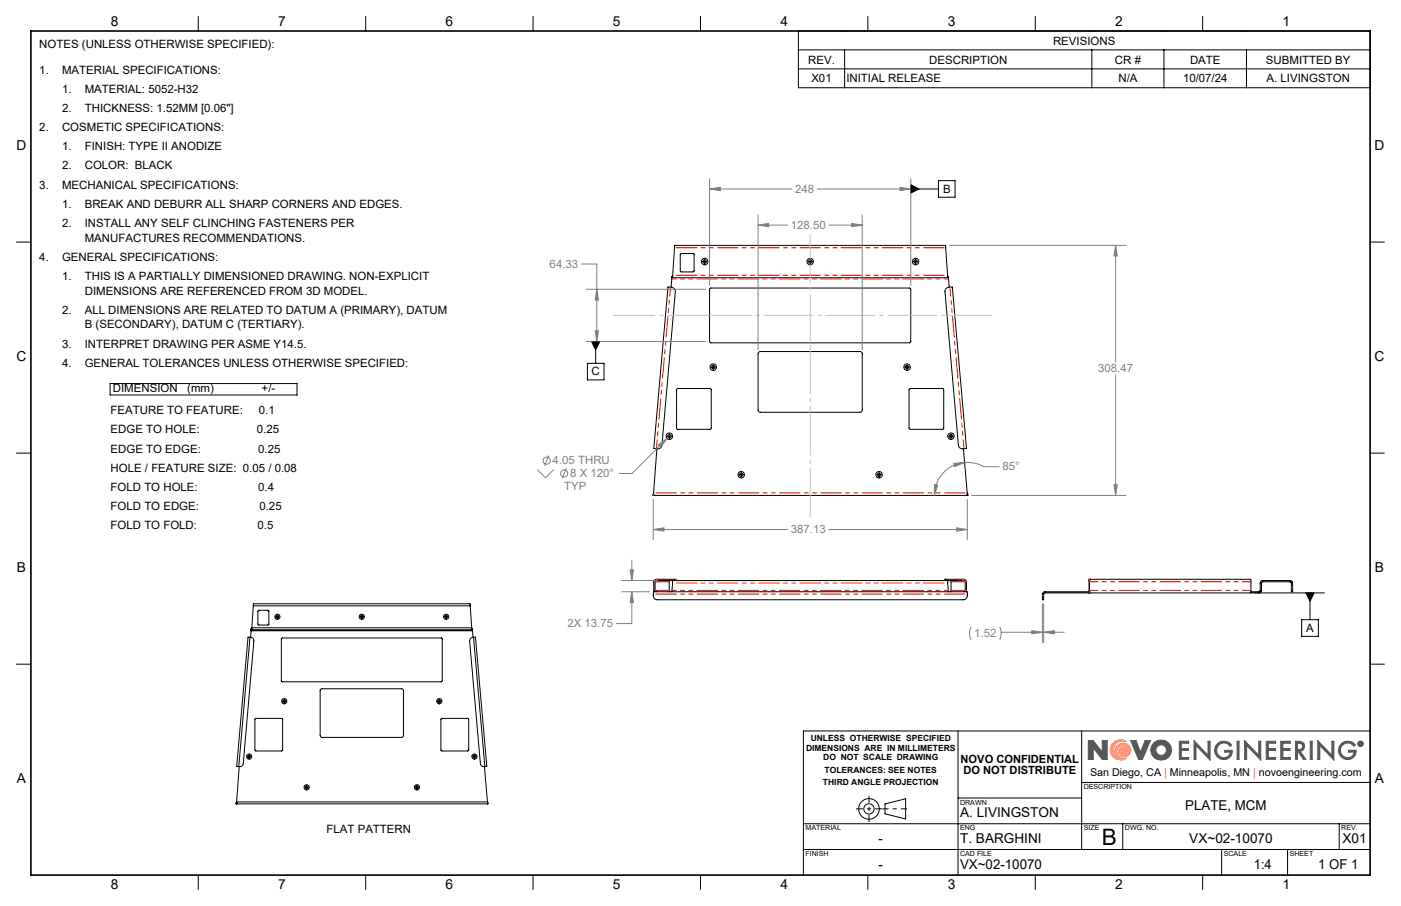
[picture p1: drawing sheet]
<svg xmlns="http://www.w3.org/2000/svg" width="432mm" height="279mm" viewBox="0 0 432 279" stroke-linecap="round" stroke-linejoin="round" font-family="sans-serif">
<g fill="none" stroke="#000" stroke-width=".31">
<path d="M61.1 5.1v4.5M112.7 5.1v4.5M164.3 5.1v4.5M215.9 5.1v4.5M267.5 5.1v4.5M319.1 5.1v4.5M370.7 5.1v4.5M5.1 74.6h4.4M209.7 78.4l.3-.2h3.6l.3 .2v5.1l-.2 .3-3.7 .1-.3-.2zM422.3 74.6h4.4M205.9 88.5h.4a1.49 1.49 0 0 1 1.8 1.5l-4.1 47.3a1.92 1.92 0 0 1-2.5 1zM207 86l-.2 2.6"/>
<path d="M207.1 85.8l-.1 .2M207.1 85.3h.2v.4l.7-10h83.4l.7 10v-.4h.2M207.1 85.3v.2M207.1 85.7h85.2M207.1 85.3l-.1 .7M207.1 85.7v.1M218.8 89l.2-.2h61.4l.3 .4v16.3l-.4 .2h-61.4l-.2-.3zM291.5 89l.6-.3 1.4-.2 4.4 49.8a1.89 1.89 0 0 1-2.5-1l-4.1-47.3zM292.3 85.3v.7M292.3 85.3v.4M292.3 85.7v.3M292.3 86l.3 2.6"/>
<path d="M208.6 120l.3-.2h9.9l.3 .2 .1 12-.2 .3-10.1 .1-.3-.2zM233.8 108.7l.4-.3 31.2 .1 .3 .5-.1 17.8-.5 .3-31.1-.1-.4-.5zM280.4 119.9l10.1-.1 .3 .2 .1 12.1-.2 .2-10.1 .1-.4-.2v-12zM5.1 139.7h4.4M202.5 138.4l-1.1 14.4M296.9 138.4l1.2 14.4M422.3 139.7h4.4M201.3 152.8h.1M201.3 152.4h.1M201.3 152.4v.4M201.3 152.8h96.8M298.1 152.8h.1"/>
<path d="M298.1 152.4h.1M298.1 152.4v.4M206.6 179l-.3 .3v2.9l.3 .3M207.3 179l-.3 3.5M208.1 178.6h-5.2a.99 .99 0 0 0-1.4 .8l.1 3.1M208.1 178.6h.1M208.1 179h.1M208.1 178.6v.4M291.3 178.6h5.2a.99 .99 0 0 1 1.4 .8l-.1 3.1M291.3 179h.1M291.3 178.6h.1M291.3 178.6v.4"/>
<path d="M292.1 179l.2 3.5M292.7 179l.4 .4v2.8l-.4 .3M335.6 178.6h49.9v4.2M335.6 178.6h.1M335.6 179h.1M335.6 178.6v.4M335.7 178.6v.8M335.7 179v.4M335.7 179.4v2.7M388.4 179.8h.4M388.4 179.8v2.3M388.8 179.8v2.3"/>
<path d="M389.1 179.4l-.3 .4M389.1 179a.73 .73 0 0 0-.7 .8M389.1 179h8.6M389.1 179v.4M389.1 179.4h8.6M397.7 179.4l.2 .2M397.7 179l.6 .4M397.7 179v.4M397.9 179.6l.1 .2M398 179.8v2.7h.4v-2.7M398 179.8h.4M398.3 179.4l.1 .4"/>
<path d="M398.3 179.4l-.4 .2M77 196.5a1.05 1.05 0 0 1 1.2 1.2l-3.2 37.8a1.06 1.06 0 0 1-1.4 .9M77 196.5h-.6l-3.4 39.8 .6 .1M77 196.5l-3.4 39.9M77.4 194.5h68.2M77.4 194.5l-.2 2.1M77.4 193.9v.1M77.4 194.2h68.2M77.4 193.9v.6M77.4 194.1v.2M77.4 194.3v.1M77.6 193.6v.6l-.2-.3"/>
<path d="M77.6 193.6h67.8M78.1 186.8v-.6h66.8v.6M78.1 186.8h66.8M78.1 186.8l-.5 6.8M79.6 188.3h3.2l-.1 4.4h-3.1zM86.7 196.9l49.4-.2 .2 .3v13l-.2 .3h-49.1l-.3-.3zM144.9 186.8l.5 6.8M145.4 193.6l.1 .6 .1-.3M145.6 193.9v.6M145.6 194.2h.1M145.6 193.9v.3M145.6 194.3v.2"/>
<path d="M145.6 194.5l.2 2.1M145.9 196.5a1.09 1.09 0 0 0-1.2 1.2l3.4 37.8a1.06 1.06 0 0 0 1.3 .9M145.9 196.5h.6l3.5 39.8-.6 .1M145.9 196.5l3.5 39.9M201.4 182.5h96.7v.2a1.64 1.64 0 0 1-1.2 2.3h-94.3a1.51 1.51 0 0 1-1.2-2.3zM202.3 182.5l-.4-.3v-2.8l.3-.4h95l.3 .4v2.8l-.4 .3M292.3 182.5h.1M321.3 183.2v1.8h.4v-1.8M321.3 183.2h.4M322.1 182.5l-.6 .2-.2 .5M322.1 182.8l-.4 .4M322.1 182.5h13.6"/>
<path d="M322.1 182.5v.3M322.1 182.8h65.9M335.7 182.5h.1M335.7 182.8h.1M335.7 182.5v.3M335.7 182.1v.4M335.7 182.1v.7M385.6 182.5h2.4M388 182.5v.3M388.2 182.5l.1 .3M388.2 182.5h-.2M388.3 182.4l.2 .3"/>
<path d="M388.3 182.4l-.1 .1M388.3 182.8h-.3M388.3 182.3l.4 .2M388.3 182.3v.1M388.4 182.1l-.1 .2M388.4 182.1h.4M388.5 182.7l-.2 .1M388.7 182.5l-.2 .2M388.8 182.1l-.1 .4M5.1 204.8h4.4M98.7 212.7l.4-.3h24.9l.4 .5-.1 14.1-.4 .4h-24.9l-.3-.5zM422.3 204.8h4.4"/>
<path d="M73.7 236.4l-.8 10.9M78.7 221.6h8.3v9.9h-8.4zM136 221.6h8.4l-.1 9.9h-8.3zM149.3 236.4l.9 10.9M295.3 225.4v44.5M333.4 225.4v36.6M422.3 225.4h-174.7v44.5M72.8 247.9h.1M72.8 247.6h.1M72.8 247.6v.3M72.8 247.9h77.4M72.9 247.3l-.1 .6"/>
<path d="M72.9 247.3h77.3M150.2 247.3v.6M150.2 247.9h.1M150.2 247.6h.1M150.2 247.6v.3M247.6 254h174.7M272.8 247.9l6.3-1.6v6.3l-6.3-1.6zM295.3 246.1h38.1M333.4 241.3h88.9M346 254v8M412.7 254v8M61.1 269.9v4.4"/>
<path d="M112.7 269.9v4.4M164.3 269.9v4.4M215.9 269.9v4.4M247.6 262h174.7M267.5 269.9v4.4M319.1 269.9v4.4M370.7 269.9v4.4M376.5 262v7.9M396.8 262v7.9"/>
<circle cx="217.2" cy="80.7" r="1"/>
<circle cx="217.2" cy="80.7" r=".51"/>
<circle cx="249.7" cy="80.7" r=".51"/>
<circle cx="249.7" cy="80.7" r="1.01"/>
<circle cx="282.2" cy="80.7" r=".51"/>
<circle cx="282.2" cy="80.7" r="1"/>
<circle cx="219.8" cy="113.2" r=".5"/>
<circle cx="219.8" cy="113.2" r=".99"/>
<circle cx="279.6" cy="113.2" r=".5"/>
<circle cx="279.6" cy="113.2" r=".99"/>
<circle cx="206.3" cy="134.5" r="1"/>
<circle cx="206.3" cy="134.5" r=".51"/>
<circle cx="293.1" cy="134.5" r=".51"/>
<circle cx="293.1" cy="134.5" r="1"/>
<circle cx="228.4" cy="146.4" r=".99"/>
<circle cx="228.4" cy="146.4" r=".51"/>
<circle cx="271" cy="146.4" r=".99"/>
<circle cx="271" cy="146.4" r=".51"/>
<circle cx="85.5" cy="190.2" r=".8"/>
<circle cx="85.5" cy="190.2" r=".39"/>
<circle cx="111.5" cy="190.2" r=".8"/>
<circle cx="111.5" cy="190.2" r=".39"/>
<circle cx="137.5" cy="190.2" r=".8"/>
<circle cx="137.5" cy="190.2" r=".39"/>
<circle cx="87.6" cy="216.3" r=".81"/>
<circle cx="87.6" cy="216.2" r=".4"/>
<circle cx="135.4" cy="216.2" r=".82"/>
<circle cx="135.4" cy="216.2" r=".4"/>
<circle cx="76.8" cy="233.3" r=".8"/>
<circle cx="76.8" cy="233.3" r=".4"/>
<circle cx="146.2" cy="233.3" r=".4"/>
<circle cx="146.2" cy="233.3" r=".81"/>
<circle cx="94.5" cy="242.8" r=".81"/>
<circle cx="94.5" cy="242.8" r=".41"/>
<circle cx="128.5" cy="242.8" r=".8"/>
<circle cx="128.5" cy="242.8" r=".4"/>
<circle cx="267.8" cy="249.5" r="1.59"/>
<circle cx="267.8" cy="249.5" r="3.2"/>
</g>
<path d="M201.5 152h96.6M201.4 183.2h96.7" fill="none" stroke="#f00" stroke-width=".31" stroke-dasharray="6.3 1.3 1.3 1.3 1.3 1.3" stroke-dashoffset="-.7"/>
<g fill="none" stroke="#f00" stroke-width=".31" stroke-dasharray="6.3 1.3 1.3 1.3 1.3 1.3">
<path d="M201.4 152.4v.4M201.9 179.4h-.4M201.9 179.4h4.4M202.3 179v-.4M202.7 179v-.4M204 178.6v.4M208.2 179v-.4M291.3 178.6v.4M293.1 179.4h4.4M295.4 179v-.4M296.8 178.6v.4M297.1 179v-.4"/>
<path d="M297.5 179.4h.4M335.7 178.6v.4M335.7 179v-.4M335.7 179.4h.1M201.9 182.1h-.4M206.3 182.1h-4.4M297.5 182.1h.4M297.5 182.1h-4.4M321.3 183.7h.4M335.7 182.5v.3M335.7 182.1h.1M398 181.2h.4"/>
</g>
<path d="M292.3 182.1h-85.2" fill="none" stroke="#f00" stroke-width=".31" stroke-dasharray="6.3 1.3 1.3 1.3 1.3 1.3" stroke-dashoffset="5.1"/>
<path d="M292.1 84.9h-84.7M207.3 179.8h84.8" fill="none" stroke="#f00" stroke-width=".31" stroke-dasharray="6.3 1.3 1.3 1.3 1.3 1.3" stroke-dashoffset="-1.1"/>
<path d="M292.8 88.6l4.3 49.8M202.3 138.4l4.4-49.8" fill="none" stroke="#f00" stroke-width=".31" stroke-dasharray="6.3 1.3 1.3 1.3 1.3 1.3" stroke-dashoffset="3.6"/>
<path d="M207.9 76.4h83.6" fill="none" stroke="#f00" stroke-width=".31" stroke-dasharray="6.3 1.3 1.3 1.3 1.3 1.3" stroke-dashoffset="-.5"/>
<path d="M207.1 86h85.3" fill="none" stroke="#f00" stroke-width=".31" stroke-dasharray="6.3 1.3 1.3 1.3 1.3 1.3" stroke-dashoffset="5"/>
<path d="M385.6 179.4h-49.8M335.8 182.1h49.8" fill="none" stroke="#f00" stroke-width=".31" stroke-dasharray="6.3 1.3 1.3 1.3 1.3 1.3" stroke-dashoffset="3.7"/>
<path d="M342.7 229.6a3.1 3.1 0 0 1 4.5-.9 2.82 2.82 0 0 0-3.9 1.7 2.82 2.82 0 0 0 2.3 3.6 2.45 2.45 0 0 1-1.1-4.2 2.45 2.45 0 0 1 4 1.5 1.88 1.88 0 0 1-1.9 2.1 1.88 1.88 0 0 1-1.8-2.2l.6-.7a1.82 1.82 0 0 1 2.4 1.5 1.89 1.89 0 0 0-2.6-2 1.89 1.89 0 0 0-.3 3.3l1.5 .6 .8-.1a3.2 3.2 0 0 1-4-.2 3.2 3.2 0 0 1-.5-4z" fill="none" stroke="#f78d2a" stroke-width=".31"/>
<g fill="none" stroke="#555759" stroke-width=".31">
<path d="M336.9 230.6v3.6h-1.5v-5.8h1.5l2.8 3.6M336.9 230.6h.1M337 230.6l2.7 3.6h1.5v-5.8h-1.5v3.6M339.7 232h.1M348.5 228.4h1.6l1.4 3.6 1.4-3.6h1.7l-2.5 5.8h-1.2zM363.5 228.6h2.9v.6h-2.3v1.7h2.2v.5h-2.2v2.2h2.3v.6h-2.9zM368 228.4l4.3 4.5v-4.3h.7v5.8l-4.4-4.5v4.3h-.6zM375.4 229.2a2.89 2.89 0 0 1 4.2 .5l-.5 .5a2.26 2.26 0 0 0-3.2-.7 2.26 2.26 0 0 0-.5 3.2 2.26 2.26 0 0 0 3.3 .4l.5-1.1h-1.7v-.6h2.3a2.78 2.78 0 0 1-4 2.5 2.78 2.78 0 0 1-.4-4.7zM381.3 228.6h.6v5.6h-.6zM383.6 228.4l4.3 4.5v-4.3h.7v5.8l-4.4-4.5v4.3h-.6zM390.3 228.6h2.9v.6h-2.3v1.7h2.2v.5h-2.2v2.2h2.3v.6h-2.9zM394.8 228.6h2.9v.6h-2.3v1.7h2.2v.5h-2.2v2.2h2.3v.6h-2.9z"/>
<path d="M399.3 228.6a2.74 2.74 0 0 1 2.6 .8l.2 .8-.3 .9-1.1 .6 1.8 2.5h-.8l-1.7-2.5h-.1v2.5h-.6zM399.9 229.2l1.1 .1a1.02 1.02 0 0 1 0 1.7l-1.1 .2zM403.8 228.6h.6v5.6h-.6zM406.2 228.4l4.3 4.5v-4.3h.6v5.8l-4.3-4.5v4.3h-.6zM413.6 229.2a2.89 2.89 0 0 1 4.2 .5l-.5 .5a2.25 2.25 0 0 0-3.3-.7 2.25 2.25 0 0 0-.2 3.4 2.25 2.25 0 0 0 3.4-.3l.1-.6h-1.6v-.6h2.3a2.79 2.79 0 0 1-4 2.5 2.79 2.79 0 0 1-.4-4.7zM419 228.9l.6 .1-.1 .4 .2 .4-.4-.4-.3 .4zM419.2 229l.3 .2-.3 .1z"/>
<circle cx="357.9" cy="231.3" r="1.64"/>
<circle cx="357.9" cy="231.3" r="3.2"/>
<circle cx="419.3" cy="229.4" r=".85"/>
<circle cx="419.3" cy="229.4" r=".71"/>
</g>
<path d="M279.5 249.4h-7.5" fill="none" stroke="#000" stroke-width=".31" stroke-dasharray="15.2 1.3 1.3 1.3" stroke-dashoffset="13.4" stroke-linecap="butt"/>
<path d="M263.8 249.4h8.1M267.8 245.4v8.1" fill="none" stroke="#000" stroke-width=".31" stroke-dasharray="15.2 1.3 1.3 1.3" stroke-dashoffset="13.1" stroke-linecap="butt"/>
<path d="M9.5 9.6h412.8v260.3h-412.8z" fill="none" stroke="#000" stroke-width=".5"/>
<path d="M343 229.1a3.2 3.2 0 0 1 4.2-.4 2.82 2.82 0 0 0-3.9 1.7 2.82 2.82 0 0 0 2.3 3.6 2.43 2.43 0 0 1-1.9-2.8 2.43 2.43 0 0 1 2.7-2 2.43 2.43 0 0 1 2.1 2.7 1.82 1.82 0 0 1-2.5 1.5 1.82 1.82 0 0 1-.9-2.7 1.73 1.73 0 0 1 2.7 1.3 1.9 1.9 0 0 0-2.6-2 1.9 1.9 0 0 0-.3 3.3l.8 .5h1.5a3.2 3.2 0 0 1-4.2-.4 3.2 3.2 0 0 1 0-4.3z" fill-rule="evenodd" fill="#f78d2a"/>
<path d="M335.4 228.4v5.8h1.5v-3.6l2.8 3.6h1.5v-5.8h-1.5v3.6l-2.8-3.6zM348.5 228.4l2.4 5.8h1.2l2.5-5.8h-1.7l-1.4 3.6-1.4-3.6zM355.6 229.1a3.1 3.1 0 0 0 .2 4.6 3.1 3.1 0 0 0 4.6-.6 3.1 3.1 0 0 0-1-4.5l-1.8-.4-1 .3zM356.2 231.3a1.65 1.65 0 0 1 3.3 0 1.65 1.65 0 0 1-3.3 0zM363.5 228.6v5.6h2.9v-.6h-2.3v-2.2h2.2v-.5h-2.2v-1.7h2.3v-.6zM368 228.4v5.8h.6v-4.3l4.4 4.5v-5.8h-.7v4.3zM375.2 229.3a2.79 2.79 0 0 0 .7 4.7 2.79 2.79 0 0 0 3.9-2.6h-2.3v.6h1.7a2.16 2.16 0 0 1-3 1.4 2.16 2.16 0 0 1-.9-3.2 2.22 2.22 0 0 1 3.8 0l.5-.5a2.92 2.92 0 0 0-4.4-.4zM381.3 228.6v5.6h.6v-5.6zM383.6 228.4v5.8h.6v-4.3l4.4 4.5v-5.8h-.7v4.3zM390.3 228.6v5.6h2.9v-.6h-2.3v-2.2h2.2v-.5h-2.2v-1.7h2.3v-.6zM394.8 228.6v5.6h2.9v-.6h-2.3v-2.2h2.2v-.5h-2.2v-1.7h2.3v-.6zM399.3 228.6v5.6h.6v-2.5l1.8 2.5h.8l-1.8-2.5 1.1-.6 .3-1.3a1.6 1.6 0 0 0-2.1-1.2zM399.9 229.2l1.3 .3 .3 .4-.3 1-1.3 .3zM403.8 228.6v5.6h.6v-5.6zM406.2 228.4v5.8h.6v-4.3l4.3 4.5v-5.8h-.6v4.3zM413.3 229.4a2.79 2.79 0 0 0 .9 4.6 2.79 2.79 0 0 0 3.8-2.6h-2.3v.6h1.6a2.18 2.18 0 0 1-3.2 1.3 2.18 2.18 0 0 1-.4-3.5 2.22 2.22 0 0 1 3.6 .4l.5-.5a2.89 2.89 0 0 0-4.5-.3zM419 228.9v.9h.2v-.4l.5 .4-.2-.4 .2-.4zM419.2 229l.3 .2-.3 .1zM418.5 229.4a.85 .85 0 0 0 1.7 0 .85 .85 0 0 0-1.7 0zM418.6 229.4a.71 .71 0 0 1 1.4 0 .71 .71 0 0 1-1.4 0z" fill-rule="evenodd" fill="#555759"/>
<g fill="none" stroke="#808080" stroke-width=".31">
<path d="M218.7 58.3l3.3-.6v1.1zM218.7 55.1v32.8M218.7 58.3h25.4M251.9 58.3h28.8M277.4 57.7l3.3 .6-3.3 .5zM280.7 55.1v32.8M233.6 69.4l3.3-.5v1zM233.6 66.3v41.6M233.6 69.4h9.2M255.5 69.4h10.2M262.5 68.9l3.2 .5-3.2 .5zM265.7 66.3v41.6"/>
<path d="M292.7 75.7h54.3M343.9 75.7l.4 3.3h-1zM343.9 75.7v36M179.2 81.4h4.7v23.9M180.8 89.2h36.6M183.9 89.2l.6 3.3h-1.1zM180.8 105.3h36.6M183.4 102h1.1l-.6 3.3zM343.9 115.6v37.2M202.9 137.2l2.7-2-2 2.7zM205.6 135.2l-10.8 10.8h-3.9M165.6 144.8l2.5 2.6 2.5-2.6"/>
<path d="M169.1 140.5l-1.2 3.2M174.5 144.4l-1.3 3.2M201.3 154.1v12.4M288 149.4l1 .2-1 3.2zM294 142.9l3.3-.3-3.1 1.3zM297.3 142.6a10.2 10.2 0 0 0-9.3 10.2M297.3 142.6l3.3 .3 2.6 1h4.8M298.1 154.1v12.4M299.4 152.8h47.6M343.3 149.5h1l-.4 3.3zM191.6 179h11.1M194.2 175.8h1l-.5 3.2z"/>
<path d="M194.7 172.7v6.3M201.3 163.3l3.3-.5v1zM201.3 163.3h41.5M255.5 163.3h42.6M294.8 162.8l3.3 .5-3.3 .5zM191.6 182.5h8.6M194.7 182.5l.5 3.3h-1zM194.7 182.5v9.8h-4.7M299.3 193.3l-.5 1.5 .1 1.6 .4 .8M308.1 193.3l.5 1.8-.5 2.1M308.6 195h12.7M318 194.5l3.3 .5-3.3 .5z"/>
<path d="M321.3 186.2v12M321.7 195l3.3-.5v1zM321.7 186.2v12M321.7 195h6.3"/>
<circle cx="168.5" cy="142.1" r="1.09"/>
<circle cx="173.9" cy="146" r="1.09"/>
</g>
<g fill="none" stroke="#000" stroke-width=".31">
<path d="M246.1 9.6h176.2v17.5h-176.2zM246.1 15.4h176.2M260.3 15.4v11.7M336.5 15.4v11.7M358.7 15.4v11.7M384.2 15.4v11.7M246.1 21.2h176.2M280.7 57l2.5 1.3-2.5 1.2zM280.7 58.3h8.5M289.2 55.7h5.2v5.1h-5.2zM217.2 79.9v.3M249.7 79.9v.3"/>
<path d="M282.2 79.9v.3M216.4 80.7h.3M216.9 80.7h.6M217.2 80.4v.5M217.2 81.2v.2M217.7 80.7h.2M248.9 80.7h.3M249.4 80.7h.5M249.7 80.4v.5M249.7 81.2v.2M250.2 80.7h.3M281.4 80.7h.3"/>
<path d="M281.9 80.7h.5M282.2 80.4v.5M282.2 81.2v.2M282.7 80.7h.3M33.9 118.3h57.6v3.5h-57.6zM181 112h5.2v5.2h-5.2zM182.3 105.3h2.6l-1.3 2.6zM183.6 105.3v6.7M219.1 113.2h.2M219.6 113.2h.5M219.8 112.5v.2M219.8 113v.5"/>
<path d="M219.8 113.7v.3M220.3 113.2h.3M278.8 113.2h.2M279.3 113.2h.5M279.6 112.5v.2M279.6 113v.5M279.6 113.7v.3M280.1 113.2h.2M205.5 134.5h.3M206.1 134.5h.5M206.3 133.8v.2M206.3 134.3v.5"/>
<path d="M206.3 135v.3M206.8 134.5h.2M292.3 134.5h.3M292.8 134.5h.5M293.1 133.8v.2M293.1 134.3v.5M293.1 135v.3M293.6 134.5h.3M227.7 146.4h.2M228.2 146.4h.5M228.5 145.6v.3M228.5 146.2v.4"/>
<path d="M228.5 146.9v.2M229 146.4h.2M270.2 146.4h.2M270.7 146.4h.5M270.9 145.6v.3M270.9 146.2v.4M270.9 146.9v.2M271.5 146.4h.2M84.9 190.2h.2M85.3 190.2h.4M85.5 189.6v.2M85.5 190v.4"/>
<path d="M85.5 190.6v.2M85.9 190.2h.2M110.9 190.2h.2M111.3 190.2h.4M111.5 189.6v.2M111.5 190v.4M111.5 190.6v.2M111.9 190.2h.2M136.9 190.2h.2M137.3 190.2h.4M137.5 189.6v.2M137.5 190v.4"/>
<path d="M137.5 190.6v.2M137.9 190.2h.2M386.8 182.8h21.4M401.2 191.1h5.1v5.2h-5.1zM402.5 182.8h2.5l-1.2 2.6zM403.8 182.8v8.3M87 216.3h.2M87.4 216.3h.4M87.6 215.7v.1M87.6 216v.5M87.6 216.6v.3M88 216.3h.2"/>
<path d="M134.8 216.3h.2M135.2 216.3h.4M135.4 215.7v.1M135.4 216v.5M135.4 216.6v.3M135.8 216.3h.2M76.2 233.3h.2M76.6 233.3h.4M76.8 232.7v.2M76.8 233.1v.4M76.8 233.7v.2M77.2 233.3h.2"/>
<path d="M145.6 233.3h.2M146 233.3h.4M146.2 232.7v.2M146.2 233.1v.4M146.2 233.7v.2M146.6 233.3h.2M93.9 242.8h.2M94.3 242.8h.4M94.5 242.2v.2M94.5 242.6v.4M94.5 243.2v.2M94.9 242.8h.2"/>
<path d="M127.9 242.8h.2M128.3 242.8h.4M128.5 242.2v.2M128.5 242.6v.4M128.5 243.2v.2M128.9 242.8h.2"/>
</g>
<path d="M249.7 105.7v54.4" fill="none" stroke="#c0c0c0" stroke-width=".31" stroke-dasharray="15.2 1.3 1.3 1.3" stroke-dashoffset="-.5" stroke-linecap="butt"/>
<path d="M249.7 105.7v-33.4" fill="none" stroke="#c0c0c0" stroke-width=".31" stroke-dasharray="15.2 1.3 1.3 1.3" stroke-dashoffset=".5" stroke-linecap="butt"/>
<path d="M218.7 97.3h-29.8M218.7 97.3h86.9" fill="none" stroke="#c0c0c0" stroke-width=".31" stroke-dasharray="15.2 1.3 1.3 1.3" stroke-dashoffset="2.3" stroke-linecap="butt"/>
<path d="M280.7 57l2.5 1.3-2.5 1.2zM182.3 105.3h2.6l-1.3 2.6zM402.5 182.8l1.3 2.6 1.2-2.6z" fill="#000"/>
<path d="M194.7 182.5l.5 3.3h-1zM194.2 175.8h1l-.5 3.2zM294 142.9l3.3-.3-3.1 1.3zM288 149.4l1 .2-1 3.2zM343.3 149.5h1l-.4 3.3zM343.9 75.7l.4 3.3h-1zM201.3 163.3l3.3-.5v1zM294.8 162.8l3.3 .5-3.3 .5zM202.9 137.2l.7 .7 2-2.7zM233.6 69.4l3.3-.5v1zM262.5 68.9l3.2 .5-3.2 .5zM218.7 58.3l3.3-.6v1.1zM277.4 57.7l3.3 .6-3.3 .5zM183.9 89.2l.6 3.3h-1.1zM183.4 102h1.1l-.6 3.3zM321.7 195l3.3-.5v1zM318 194.5l3.3 .5-3.3 .5z" fill="#808080"/>
<text font-size="7" x="339.5" y="260.5">B</text>
<g font-size="4.2">
<text x="34.1" y="8.1">8</text>
<text x="85.7" y="8.1">7</text>
<text x="137.3" y="8.1">6</text>
<text x="188.9" y="8.1">5</text>
<text x="240.5" y="8.1">4</text>
<text x="292.1" y="8.1">3</text>
<text x="343.7" y="8.1">2</text>
<text x="395.3" y="8.1">1</text>
<text x="5.1" y="46.4">D</text>
<text x="423.7" y="46.4">D</text>
<text x="5.1" y="111.4">C</text>
<text x="423.7" y="111.4">C</text>
<text x="5.2" y="176.5">B</text>
<text x="423.8" y="176.5">B</text>
<text x="5.2" y="241.6">A</text>
<text x="423.8" y="241.6">A</text>
<text x="365.3" y="249.9">PLATE, MCM</text>
<text x="295.9" y="252">A. LIVINGSTON</text>
<text x="270.8" y="260">-</text>
<text x="295.9" y="260">T. BARGHINI</text>
<text x="366.5" y="260">VX~02-10070</text>
<text x="413.8" y="260">X01</text>
<text x="270.8" y="267.9">-</text>
<text x="295.9" y="267.9">VX~02-10070</text>
<text x="386.4" y="267.9">1:4</text>
<text x="406.3" y="267.9">1 OF 1</text>
<text x="34.1" y="274.2">8</text>
<text x="85.7" y="274.2">7</text>
<text x="137.3" y="274.2">6</text>
<text x="188.9" y="274.2">5</text>
<text x="240.5" y="274.2">4</text>
<text x="292.1" y="274.2">3</text>
<text x="343.7" y="274.2">2</text>
<text x="395.3" y="274.2">1</text>
</g>
<g font-size="3.5">
<text x="12.1" y="14.8">NOTES (UNLESS OTHERWISE SPECIFIED):</text>
<text x="324.6" y="13.8">REVISIONS</text>
<text x="12.1" y="22.7">1.</text>
<text x="19.1" y="22.7">MATERIAL SPECIFICATIONS:</text>
<text x="249.1" y="19.6">REV.</text>
<text x="286.4" y="19.6">DESCRIPTION</text>
<text x="343.6" y="19.6">CR #</text>
<text x="366.8" y="19.6">DATE</text>
<text x="390.2" y="19.6">SUBMITTED BY</text>
<text x="19.1" y="28.6">1.</text>
<text x="26.1" y="28.6">MATERIAL: 5052-H32</text>
<text x="250.1" y="25.4">X01</text>
<text x="260.8" y="25.4">INITIAL RELEASE</text>
<text x="344.7" y="25.4">N/A</text>
<text x="364.6" y="25.4">10/07/24</text>
<text x="390.4" y="25.4">A. LIVINGSTON</text>
<text x="19.1" y="34.5">2.</text>
<text x="26.1" y="34.5">THICKNESS: 1.52MM [0.06&quot;]</text>
<text x="12.1" y="40.4">2.</text>
<text x="19.1" y="40.4">COSMETIC SPECIFICATIONS:</text>
<text x="19.1" y="46.3">1.</text>
<text x="26.1" y="46.3">FINISH: TYPE II ANODIZE</text>
<text x="19.1" y="52.2">2.</text>
<text x="26.1" y="52.2">COLOR: BLACK</text>
<text x="12.1" y="58.2">3.</text>
<text x="19.1" y="58.2">MECHANICAL SPECIFICATIONS:</text>
<text x="290.6" y="59.4">B</text>
<text x="19.1" y="64.1">1.</text>
<text x="26.1" y="64.1">BREAK AND DEBURR ALL SHARP CORNERS AND EDGES.</text>
<text x="19.1" y="70">2.</text>
<text x="26.1" y="70">INSTALL ANY SELF CLINCHING FASTENERS PER</text>
<text x="26.1" y="74.5">MANUFACTURES RECOMMENDATIONS.</text>
<text x="12.1" y="80.4">4.</text>
<text x="19.1" y="80.4">GENERAL SPECIFICATIONS:</text>
<text x="19.1" y="86.3">1.</text>
<text x="26.1" y="86.3">THIS IS A PARTIALLY DIMENSIONED DRAWING. NON-EXPLICIT</text>
<text x="26.1" y="90.8">DIMENSIONS ARE REFERENCED FROM 3D MODEL.</text>
<text x="19.1" y="96.8">2.</text>
<text x="26.1" y="96.8">ALL DIMENSIONS ARE RELATED TO DATUM A (PRIMARY), DATUM</text>
<text x="26.1" y="101.3">B (SECONDARY), DATUM C (TERTIARY).</text>
<text x="19.1" y="107.2">3.</text>
<text x="26.1" y="107.2">INTERPRET DRAWING PER ASME Y14.5.</text>
<text x="19.1" y="113.1">4.</text>
<text x="26.1" y="113.1">GENERAL TOLERANCES UNLESS OTHERWISE SPECIFIED:</text>
<text x="182.3" y="115.8">C</text>
<text x="34.8" y="121">DIMENSION</text>
<text x="57.7" y="121">(mm)</text>
<text x="80.6" y="121">+/-</text>
<text x="34.1" y="127.7">FEATURE TO FEATURE:</text>
<text x="79.8" y="127.7">0.1</text>
<text x="34.1" y="133.7">EDGE TO HOLE:</text>
<text x="79.2" y="133.7">0.25</text>
<text x="34.1" y="139.6">EDGE TO EDGE:</text>
<text x="79.6" y="139.6">0.25</text>
<text x="34.1" y="145.5">HOLE / FEATURE SIZE: 0.05 / 0.08</text>
<text x="34.1" y="151.4">FOLD TO HOLE:</text>
<text x="79.6" y="151.4">0.4</text>
<text x="34.1" y="157.3">FOLD TO EDGE:</text>
<text x="80" y="157.3">0.25</text>
<text x="34.1" y="163.2">FOLD TO FOLD:</text>
<text x="79.4" y="163.2">0.5</text>
<text x="402.6" y="194.8">A</text>
<text x="296.1" y="235.2">NOVO CONFIDENTIAL</text>
<text x="296.9" y="238.7">DO NOT DISTRIBUTE</text>
<text x="100.6" y="256.9">FLAT PATTERN</text>
</g>
<g font-size="3.5" fill="#808080">
<text x="245.1" y="59.4">248</text>
<text x="243.8" y="70.6">128.50</text>
<text x="169.4" y="82.6">64.33</text>
<text x="338.5" y="114.8">308.47</text>
<text x="170.3" y="143.2">4.05 THRU</text>
<text x="175.7" y="147.2">8 X 120°</text>
<text x="309" y="145.1">85°</text>
<text x="173.8" y="151.1">TYP</text>
<text x="243.8" y="164.5">387.13</text>
<text x="174.9" y="193.5">2X 13.75</text>
<text x="300.3" y="196.4">1.52</text>
</g>
<text font-size="3.3" x="336" y="239.4">San Diego, CA | Minneapolis, MN | novoengineering.com</text>
<g font-size="2.6">
<text x="248.4" y="231.5">DIMENSIONS ARE IN MILLIMETERS</text>
<text x="249.9" y="228.6">UNLESS OTHERWISE SPECIFIED</text>
<text x="253.7" y="234.4">DO NOT SCALE DRAWING</text>
<text x="254.2" y="238.5">TOLERANCES: SEE NOTES</text>
<text x="253.7" y="242.1">THIRD ANGLE PROJECTION</text>
</g>
<g font-size="2.2">
<text x="334" y="243.4">DESCRIPTION</text>
<text x="295.9" y="248.2">DRAWN</text>
<text x="248.3" y="256.1">MATERIAL</text>
<text x="295.9" y="256.1">ENG</text>
<text x="334" y="256.1">SIZE</text>
<text x="346.7" y="256.1">DWG. NO.</text>
<text x="413.4" y="256.1">REV.</text>
<text x="248.3" y="264">FINISH</text>
<text x="295.9" y="264">CAD FILE</text>
<text x="377.2" y="264">SCALE</text>
<text x="397.5" y="264">SHEET</text>
</g>
</svg>
